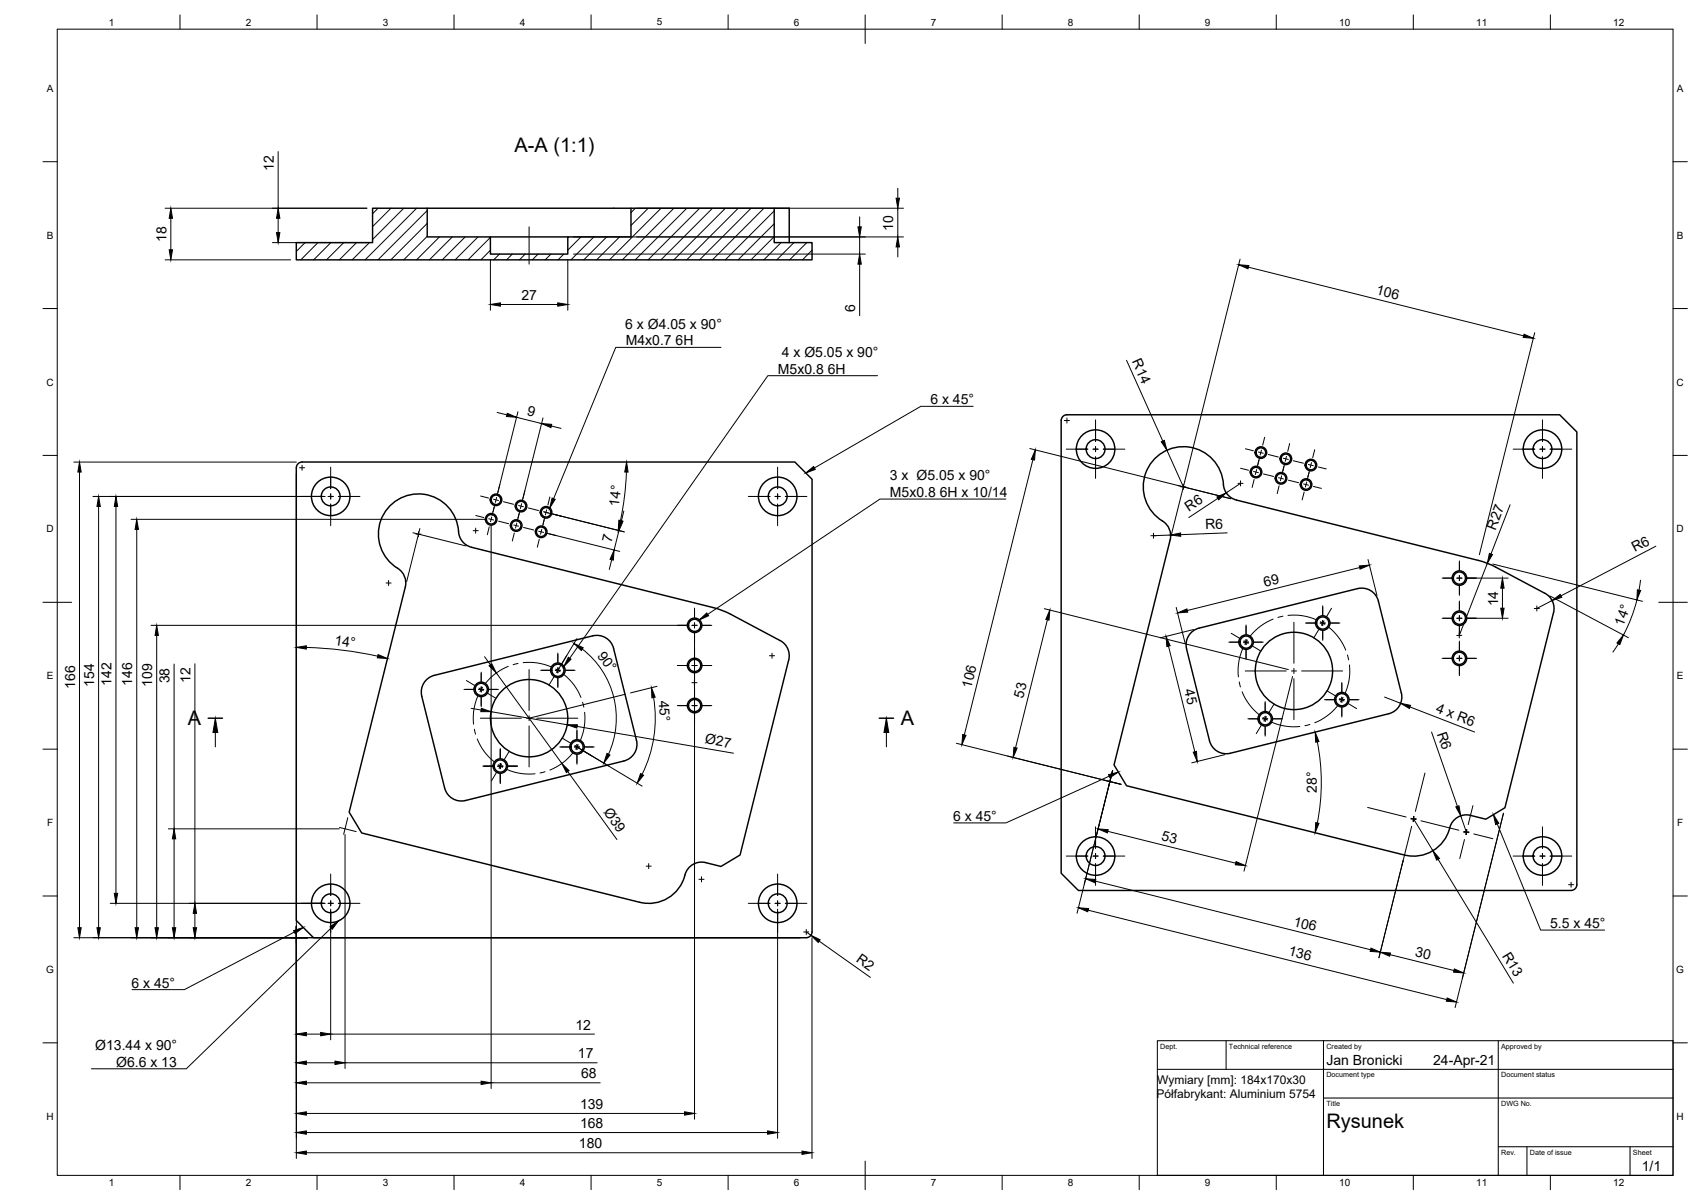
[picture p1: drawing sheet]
<svg xmlns="http://www.w3.org/2000/svg" width="594mm" height="420mm" viewBox="0 0 594 420" stroke-linecap="round" stroke-linejoin="round" font-family="sans-serif">
<!-- layer: Visible -->
<g fill="none" stroke="#000" stroke-width=".51">
<path d="M149.1 72.7h71.1M270.2 72.7h5.3v12M103.4 84.7h26.6v-12h19.1v10h22.1v6h27v-6h22v-10h50v12h13.2v6h-180zM171.2 82.7h27M104 161.8l1.4-.6h172l6 6v158a2.04 2.04 0 0 1-2 2h-172l-6-6v-158zM431.6 174.5a6.4 6.4 0 0 1-4.7-6.9 14 14 0 0 0-22.1-9.1 14 14 0 0 0 1.7 23.8 6 6 0 0 1 1.9 6.1l-19.5 78.5 4.3 7.3 97.1 24.2a13.2 13.2 0 0 0 16-10.4 6 6 0 0 1 7-3.5l5.3 1.4 6.7-4 16.9-68.1a6 6 0 0 0-2.9-6.8l-18-9.5-3.8-1.5-86-21.5M272.3 223.5a6 6 0 0 1 3 6.8l-17 68.1-6.6 4-5.4-1.4a6.3 6.3 0 0 0-7.6 5.8 13 13 0 0 1-15.4 8.1l-97.1-24.2-4.3-7.3 19.6-78.5a6.4 6.4 0 0 0-3.9-7.4 14 14 0 0 1 2.3-23.7 14 14 0 0 1 20.3 12.6 6 6 0 0 0 4.4 4.6l85.9 21.5 3.9 1.5 17.9 9.5M416 220.5l2.5-1.3 55.4-13.8a6 6 0 0 1 7.2 4.4l8 32a6 6 0 0 1-4.4 7.3l-55.2 13.8a6 6 0 0 1-7.3-4.4l-8-32a6 6 0 0 1 1.8-6zM155.2 275l-8-32a6 6 0 0 1 4.4-7.3l55.3-13.8a6 6 0 0 1 7.3 4.4l7.9 32a6 6 0 0 1-4.3 7.2l-55.3 13.9a6 6 0 0 1-7.3-4.4M548.4 310.7a2 2 0 0 0 2-2v-158l-6-6h-172a2 2 0 0 0-2 2v158l6 6h172"/>
<circle cx="382.4" cy="156.7" r="3.3"/>
<circle cx="382.4" cy="156.7" r="6.7"/>
<circle cx="440.1" cy="157.9" r="1.66"/>
<circle cx="440.1" cy="157.9" r="2.02"/>
<circle cx="538.4" cy="156.7" r="3.3"/>
<circle cx="538.4" cy="156.7" r="6.7"/>
<circle cx="115.4" cy="173.2" r="3.3"/>
<circle cx="115.4" cy="173.2" r="6.7"/>
<circle cx="173.1" cy="174.4" r="1.66"/>
<circle cx="173.1" cy="174.4" r="2.02"/>
<circle cx="181.9" cy="176.6" r="1.66"/>
<circle cx="181.9" cy="176.6" r="2.02"/>
<circle cx="190.6" cy="178.8" r="1.66"/>
<circle cx="190.6" cy="178.8" r="2.02"/>
<circle cx="271.5" cy="173.2" r="3.3"/>
<circle cx="271.5" cy="173.2" r="6.7"/>
<circle cx="438.4" cy="164.7" r="1.66"/>
<circle cx="438.4" cy="164.7" r="2.02"/>
<circle cx="447.1" cy="166.9" r="1.66"/>
<circle cx="447.1" cy="166.9" r="2.02"/>
<circle cx="448.8" cy="160.1" r="1.66"/>
<circle cx="448.8" cy="160.1" r="2.02"/>
<circle cx="455.9" cy="169.1" r="1.66"/>
<circle cx="455.9" cy="169.1" r="2.02"/>
<circle cx="457.6" cy="162.3" r="1.66"/>
<circle cx="457.6" cy="162.3" r="2.02"/>
<circle cx="171.4" cy="181.2" r="1.66"/>
<circle cx="171.4" cy="181.2" r="2.02"/>
<circle cx="180.2" cy="183.4" r="1.66"/>
<circle cx="180.2" cy="183.4" r="2.02"/>
<circle cx="188.9" cy="185.6" r="1.66"/>
<circle cx="188.9" cy="185.6" r="2.02"/>
<circle cx="242.5" cy="218.2" r="2.53"/>
<circle cx="242.5" cy="218.2" r="2.13"/>
<circle cx="461.7" cy="217.4" r="2.53"/>
<circle cx="461.7" cy="217.4" r="2.13"/>
<circle cx="509.4" cy="215.7" r="2.53"/>
<circle cx="509.4" cy="201.7" r="2.53"/>
<circle cx="509.4" cy="201.7" r="2.13"/>
<circle cx="509.4" cy="215.7" r="2.13"/>
<circle cx="194.7" cy="233.9" r="2.53"/>
<circle cx="194.7" cy="233.9" r="2.13"/>
<circle cx="242.5" cy="232.2" r="2.53"/>
<circle cx="242.5" cy="232.2" r="2.13"/>
<circle cx="434.9" cy="224.1" r="2.53"/>
<circle cx="434.9" cy="224.1" r="2.13"/>
<circle cx="451.6" cy="234.1" r="13.5"/>
<circle cx="509.4" cy="229.7" r="2.53"/>
<circle cx="509.4" cy="229.7" r="2.13"/>
<circle cx="168" cy="240.6" r="2.53"/>
<circle cx="168" cy="240.6" r="2.13"/>
<circle cx="184.7" cy="250.6" r="13.5"/>
<circle cx="242.5" cy="246.2" r="2.53"/>
<circle cx="242.5" cy="246.2" r="2.13"/>
<circle cx="441.6" cy="250.8" r="2.53"/>
<circle cx="441.6" cy="250.8" r="2.13"/>
<circle cx="468.4" cy="244.2" r="2.53"/>
<circle cx="468.4" cy="244.2" r="2.13"/>
<circle cx="174.6" cy="267.3" r="2.53"/>
<circle cx="174.6" cy="267.3" r="2.13"/>
<circle cx="201.4" cy="260.7" r="2.53"/>
<circle cx="201.4" cy="260.7" r="2.13"/>
<circle cx="382.4" cy="298.7" r="3.3"/>
<circle cx="382.4" cy="298.7" r="6.7"/>
<circle cx="538.4" cy="298.7" r="3.3"/>
<circle cx="538.4" cy="298.7" r="6.7"/>
<circle cx="115.4" cy="315.2" r="3.3"/>
<circle cx="115.4" cy="315.2" r="6.7"/>
<circle cx="271.5" cy="315.2" r="3.3"/>
<circle cx="271.5" cy="315.2" r="6.7"/>
</g>
<!-- layer: Border -->
<g fill="none" stroke="#000" stroke-width=".35">
<path d="M20 10.2h564v400h-564zM62.8 5.2v5M110.7 5.2v5M158.5 5.2v5M206.3 5.2v5M254.1 5.2v5M302 5.2v10M349.8 5.2v5M397.6 5.2v5M445.5 5.2v5M493.3 5.2v5M541.1 5.2v5"/>
<path d="M15 56.4h5M584 56.4h5M15 107.7h5M584 107.7h5M15 158.9h5M584 158.9h5M15 210.2h10M579 210.2h10M15 261.4h5M584 261.4h5M15 312.7h5M584 312.7h5"/>
<path d="M15 363.9h5M584 363.9h5M62.8 410.2v5M110.7 410.2v5M158.5 410.2v5M206.3 410.2v5M254.1 410.2v5M302 405.2v10M349.8 410.2v5M397.6 410.2v5M445.5 410.2v5M493.3 410.2v5"/>
<path d="M541.1 410.2v5"/>
</g>
<!-- layer: TitleBlock -->
<path d="M404 363.2h180v47h-180zM404 373.2h180M428 363.2v10M462 363.2v47M523 363.2v47M462 383.2h122M523 400.2h61M533 400.2v10M569 400.2v10" fill="none" stroke="#000" stroke-width=".36"/>
<!-- layer: Hatching -->
<g fill="none" stroke="#000" stroke-width=".35">
<path d="M132 72.7l-2 1.9M136.5 72.7l-6.5 6.4M140.9 72.7l-10.9 10.9M145.4 72.7l-18 18M149.1 73.5l-17.2 17.2M149.1 78l-12.7 12.7M221.8 72.7l-1.6 1.5M226.3 72.7l-6.1 6M230.7 72.7l-18 18M235.2 72.7l-18 18M239.7 72.7l-18 18M244.2 72.7l-18 18"/>
<path d="M248.7 72.7l-18 18M253.2 72.7l-18 18M257.7 72.7l-18 18M262.2 72.7l-18 18M266.7 72.7l-18 18M270.2 73.6l-17 17.1M270.2 78.1l-12.6 12.6M106.5 84.7l-3.1 3M111 84.7l-6 6M115.5 84.7l-6 6M120 84.7l-6 6M124.5 84.7l-6.1 6"/>
<path d="M128.9 84.7l-6 6M149.1 82.5l-8.2 8.2M153.4 82.7l-8 8M157.9 82.7l-8 8M162.4 82.7l-8 8M166.9 82.7l-8 8M171.2 82.8l-7.8 7.9M171.2 87.3l-3.3 3.4M174.3 88.7l-2 2M178.8 88.7l-2 2M183.3 88.7l-2 2M187.8 88.7l-2 2"/>
<path d="M192.3 88.7l-2 2M196.8 88.7l-2 2M198.3 82.7l-.1 .1M202.8 82.7l-4.6 4.6M207.3 82.7l-8 8M211.8 82.7l-8 8M216.3 82.7l-8 8M270.2 82.6l-8.1 8.1M272.6 84.7l-6 6M277.1 84.7l-6 6M281.6 84.7l-6 6M283.4 87.3l-3.3 3.4"/>
</g>
<!-- layer: Annotations -->
<path d="M72.7 250.6h5M306.9 250.6h5" fill="none" stroke="#000" stroke-width=".51"/>
<path d="M251.7 121.2h-36.8l-21.7 52.8M306.3 131.1h-38.3l-69.1 98.6M339.7 141.8h-18.3l-37.1 21.5M351.1 174.2h-44l-60.1 40.2M75.2 255.6v5M309.4 255.6v5M387.2 270.9l-36.1 16.3h-18.2M522.6 287.5l15.2 37.1h22.3M102.7 325.3l-38.4 20.1h-18.2M115.6 323.9l-50.6 49.1h-33.1" fill="none" stroke="#000" stroke-width=".35"/>
<path d="M192.7 173.8l1.1 .4-1.9 3.1zM281.2 165.1l2.8-2.3 .6 1zM244.1 216.3l2.6-2.4 .6 1zM198.4 229.4l.9 .6-2.5 2.6zM75.2 250.6l.8 5h-1.7zM309.4 250.6l.8 5h-1.7zM386.9 270.3l3.5-.9-3 2zM521.3 284.3l1.8 3-1 .4zM102.5 324.8l3.4-1.1-2.9 2.1zM115.2 323.4l2.9-2-2.1 2.9z" fill="#000" stroke="#000" stroke-width=".35"/>
<!-- layer: Center Lines -->
<g fill="none" stroke="#000" stroke-width=".35">
<path d="M184.7 79.2v13M371.5 146.7h1.8M372.2 156.7h7.5M372.4 145.9v1.7M381.5 156.7h1.8M382.4 146.5v7.6M382.4 155.9v1.7M382.4 159.4v7.6M385.1 156.7h7.5M434.7 156.6l2.8 .7M439.2 157.7l1.7 .5M439.7 159.4l-.7 2.7"/>
<path d="M440.3 157.1l-.4 1.7M441.4 152.6l-.7 2.8M442.7 158.6l3.5 .9M448 159.9l1.7 .4M449 159.3l-.4 1.7M450.2 154.8l-.7 2.7M458.9 157l-.7 2.7M528.2 156.7h7.5M537.5 156.7h1.8M538.4 146.5v7.6M538.4 155.9v1.7M538.4 159.4v7.6"/>
<path d="M541.1 156.7h7.5M104.5 163.2h1.8M105.2 173.2h7.6M105.4 162.3v1.8M114.5 173.2h1.8M115.4 163v7.6M115.4 172.3v1.8M115.4 175.9v7.6M118.1 173.2h7.5M166.1 179.9l2.7 .7M167.8 173.1l2.7 .7M172.3 174.2l1.7 .5"/>
<path d="M172.8 175.9l-1 3.9M173.3 173.6l-.4 1.7M174.5 169.1l-.7 2.8M175.7 175.1l3.6 .9M181 176.4l1.7 .4M181.5 178.1l-1 3.9M182.1 175.8l-.5 1.7M183.2 171.3l-.7 2.7M184.4 177.3l3.6 .9M189.7 178.6l1.8 .4M190.8 177.9l-.4 1.8M191.9 173.4l-.7 2.8"/>
<path d="M193.2 179.5l2.7 .6M261.2 173.2h7.6M270.5 173.2h1.8M271.4 163v7.6M271.4 172.3v1.8M271.4 175.9v7.6M274.1 173.2h7.5M412.1 169.9h1.8M413 169v1.8M432.1 168.7h1.8M433 167.8v1.8M433 163.4l2.8 .7"/>
<path d="M437.5 164.5l1.8 .5M437.7 167.3l-.7 2.8M438.6 163.9l-.4 1.7M439.4 160.5l-.7 2.8M441 165.4l3.5 .9M446.3 166.7l1.7 .4M446.5 169.5l-.7 2.8M447.3 166.1l-.4 1.7M448.5 161.6l-1 3.9M449.7 167.6l3.6 .8M451.4 160.8l3.6 .8M455 168.9l1.7 .4"/>
<path d="M455.2 171.7l-.7 2.8M456.1 168.2l-.5 1.8M456.7 162.1l1.7 .4M457.2 163.7l-1 4M457.8 161.4l-.5 1.8M458.4 169.8l2.8 .6M460.1 163l2.8 .6M145.2 186.4h1.8M146.1 185.5v1.8M165.1 185.2h1.8M166 184.3v1.8M170.6 181l1.7 .5"/>
<path d="M170.8 183.8l-.7 2.8M171.6 180.4l-.4 1.7M174 181.9l3.6 .9M179.3 183.2l1.7 .4M179.5 186l-.7 2.8M180.4 182.5l-.5 1.8M182.8 184.1l3.5 .9M188 185.4l1.8 .4M188.2 188.2l-.6 2.7M189.1 184.7l-.4 1.8M190.2 180.2l-.9 4M191.5 186.2l2.7 .7"/>
<path d="M401.7 186.9h1.8M402.6 186.1v1.8M509.4 195.7v3.4M134.7 203.5h1.8M135.6 202.6v1.7M236.4 218.2h3.4M241.5 218.2h1.8M242.4 212.2v3.4M242.4 217.3v1.8M245.1 218.2h3.4M434.9 218.1v3.3M444.4 216a19.5 19.5 0 0 0-7.9 5.9"/>
<path d="M447.8 215l-1.7 .5M449.6 214.8a19.5 19.5 0 0 1 9.7 1.4M451.6 217.1v14.4M455.7 217.4h3.3M460.3 219.7l-1.7 2.9M460.8 217.4h1.8M460.9 217l1.5 .9M461.7 211.4v3.3M461.7 216.5v1.8M462.2 216.7l-1 1.5M463.9 218.9a19.7 19.7 0 0 1 5.8 8M464.4 217.4h3.3"/>
<path d="M464.8 212.3l-1.7 2.8M503.4 201.7h3.3M503.4 215.8h3.3M508.5 201.7h1.8M508.5 215.8h1.8M509.4 200.9v1.7M509.4 204.4v3.4M509.4 209.7v3.4M509.4 214.8v1.8M509.4 218.4v3.4M512.1 201.7h3.3M512.1 215.8h3.3"/>
<path d="M535.5 212.3h1.8M536.4 211.5v1.7M162.8 237.5l2.9 1.7M168 234.6v3.3M168 239.7v1.8M168.4 239.8l-.9 1.6M177.4 232.5a19.3 19.3 0 0 0-7.9 5.9M180.8 231.5l-1.7 .5M182.6 231.2a19.3 19.3 0 0 1 9.7 1.5M184.7 233.6v14.3M188.7 233.9h3.3M193.3 236.2l-1.7 2.9"/>
<path d="M193.8 233.9h1.8M194 233.5l1.5 .9M194.7 227.9v3.3M194.7 233v1.8M194.7 236.6v3.3M195.2 233.2l-.9 1.5M196.9 235.5a19.3 19.3 0 0 1 5.9 7.9M197.4 233.9h3.3M197.8 228.7l-1.7 2.9M236.4 232.2h3.4M241.5 238.2h1.8M241.5 232.2h1.8"/>
<path d="M242.4 220.9v3.4M242.4 226.2v3.4M242.4 231.4v1.7M242.4 234.9v4.2M245.1 232.2h3.4M268.6 228.8h1.8M269.5 227.9v1.8M428.9 224.1h3.3M429.8 221l2.8 1.7M432.5 238l.5 1.7M433.7 226.5a19.5 19.5 0 0 0-1.4 9.7M434 224.1h1.8"/>
<path d="M434.2 223.6l1.5 1M434.6 234.1h14.4M434.9 223.2v1.8M434.9 226.8v3.3M435.4 223.3l-.9 1.6M437.2 225.5l2.9 1.7M437.6 224.1h3.3M450.7 234.1h1.8M451.6 233.2v1.8M451.6 236.8v14.3M454.3 234.1h14.4M461.7 220.1v3.4"/>
<path d="M468.4 238.2v3.3M470.3 228.6l.4 1.7M471 232.1a19.5 19.5 0 0 1-1.4 9.7M503.4 229.7h3.3M508.5 221.7h1.7M508.5 229.7h1.8M509.4 220.8v1.8M509.4 223.7v3.4M509.4 228.9v1.7M509.4 232.4v3.4M512.1 229.7h3.3M161.9 240.6h3.4"/>
<path d="M165.6 254.5l.4 1.7M166.6 257.9a19.3 19.3 0 0 0 5.8 7.9M166.8 243a19.2 19.2 0 0 0-1.5 9.7M167.1 240.6h1.7M167.2 240.1l1.5 .9M167.7 250.6h14.3M168 243.3v3.3M170.3 242l2.8 1.7M170.6 240.6h3.4M183.8 250.6h1.8M184.7 249.7v1.8M184.7 253.3v14.3"/>
<path d="M187.3 250.6h14.4M196.2 257.6l2.9 1.7M201.4 254.7v3.3M201.4 259.8v1.8M201.9 259.9l-1 1.5M203.3 245.1l.5 1.7M204.1 248.6a19.8 19.8 0 0 1-1.5 9.7M236.4 246.2h3.4M241.5 246.2h1.8M242.4 240.2v3.4M242.4 245.3v1.8M242.4 248.9v3.4"/>
<path d="M245.1 246.2h3.4M433.6 241.4a19.5 19.5 0 0 0 5.8 7.9M435.6 250.8h3.3M440.2 253.2l-1.7 2.8M440.7 250.8h1.8M440.8 250.4l1.6 .9M441.6 244.8v3.4M441.6 250v1.8M441.6 253.5v3.4M442.1 250.1l-1 1.5M444 252.1a19.5 19.5 0 0 0 9.7 1.4M444.3 250.8h3.3"/>
<path d="M444.7 245.7l-1.7 2.9M457.2 252.8l-1.7 .4M462.3 244.2h3.4M463.2 241.1l2.9 1.7M466.8 246.4a19.7 19.7 0 0 1-7.9 5.8M467.5 244.2h1.7M467.6 243.7l1.5 .9M468.4 243.3v1.8M468.4 246.9v3.3M468.8 243.4l-.9 1.5M470.7 245.6l2.8 1.7M471 244.2h3.4"/>
<path d="M168.6 267.4h3.4M173.2 269.6l-1.7 2.9M173.7 267.4h1.8M173.9 266.9l1.5 .9M174.6 261.3v3.4M174.6 266.4v1.8M174.6 270v3.4M175.1 266.6l-.9 1.5M177 268.6a19.2 19.2 0 0 0 9.8 1.4M177.3 267.4h3.4M177.7 262.2l-1.7 2.8M190.2 269.3l-1.7 .4"/>
<path d="M195.4 260.7h3.3M199.9 262.9a19.3 19.3 0 0 1-8 5.8M200.5 260.7h1.8M200.6 260.2l1.6 .9M201.4 263.4v3.3M203.7 262.1l2.8 1.7M204.1 260.7h3.3M497.4 269.8l-3.4 13.4M372.2 298.7h7.5M381.5 298.7h1.8M382.4 288.5v7.6M382.4 297.9v1.7"/>
<path d="M385.1 298.7h7.5M477.4 281.8l13.4 3.3M492.5 285.8h1.8M492.5 285.6l1.8 .4M492.7 288.4l-3.3 13.4M493.4 284.9v1.8M493.6 284.9l-.4 1.7M496 286.4l13.2 3.3M510.9 290.4h1.8M511 290.2l1.7 .4M511.2 293l-1.7 6.6M511.8 289.5v1.8"/>
<path d="M512 289.5l-.4 1.7M514.1 281.2l-1.6 6.6M514.4 291l6.6 1.7M528.2 298.7h7.5M537.5 298.7h1.8M538.4 288.5v7.6M538.4 297.9v1.7M541.1 298.7h7.5M105.2 315.2h7.6M114.5 315.2h1.8M115.4 305v7.5M115.4 314.3v1.8"/>
<path d="M115.4 317.9v7.6M118.1 315.2h7.5M225.5 302.3h1.8M226.4 301.4v1.7M244 306.9h1.7M244.9 306v1.8M261.2 315.2h7.6M270.5 315.2h1.8M271.4 305v7.5M271.4 314.3v1.8M271.4 317.9v7.6M274.1 315.2h7.5"/>
<path d="M382.4 301.4v7.6M538.4 301.4v7.6M547.5 308.7h1.8M548.4 307.8v1.8M280.5 325.2h1.8M281.4 324.3v1.8"/>
</g>
<!-- layer: Dimensions -->
<g fill="none" stroke="#000" stroke-width=".35">
<path d="M97.1 52.9v19.8M57.6 72.7h70.5M59.6 76.2v11M97.1 76.2v5M222.2 72.7h93.2M300.1 75.7v3.5M313.4 65.7v3.5M313.4 72.7v10M57.6 90.7h43.8M95.1 84.7h33M171.2 90.7v17.6M198.2 90.7v17.6"/>
<path d="M200.2 82.7h115.2M200.2 88.7h101.8M300.1 82.7v6M300.1 92.2v18M313.4 86.2v3.5M432.8 90.4l-23.9 96.1M435.8 93.2l96 24M174.7 106.3h20M535.7 116.1l-19.3 77.5M393.2 125.7l12.7 28.2M173.5 143.9l3.4 .9M180.3 145.6l8.7 2.2"/>
<path d="M180.8 143.7l-7.2 28.8M189.5 145.9l-7.2 28.8M192.4 148.7l3.4 .8M359.5 156.5l70.1 17.5M407.3 157.1l5.7 12.8M25.8 161.2h77.6M27.7 164.7v159M32.4 173.2h81M34.4 176.7v147M40.5 176.7v135M103.4 165.2v239.1M189.9 178.6l28.1 7"/>
<path d="M217.7 178.4l-.8 3.4M218.7 164.7l-.8 9.2-1.3 7.8M360.5 160.4l-23.9 96.1M425.1 173.9l-10.1 6.7M433 168.7l-5 3.3M527.1 176.1l-6.7 17.2M45.7 181.2h123.7M47.7 184.7v139M144.1 185.9l18.5 4.6M146.6 184.4l-4.7 18.6M171.4 183.2v196.7M190.8 186.1l25.5 6.3"/>
<path d="M213.5 195.3l-.8 3.4M216 185.1l-1.6 6.8M408.6 186.7l-6 .2M428.3 185.9l-16.2 .7M474.6 198.1l-60.2 14.9M477.5 195.3l3.1 12.5M519.2 196.6l-9.8 25.1M521 196.8l52.3 13M578 190.6l-33.1 17.3M52.7 218.2h187.7M364.5 212.4l85.2 21.3M365.6 216.3l-11.1 44.6"/>
<path d="M410.5 212l3.2 12.5M416.6 219.7l-11.5 2.9M511.4 201.7h15M511.4 215.8h15M524.4 205.3v6.9M541 208l27.4 14.5M541.7 209.6l-5.3 2.7M571.4 209.4l-2.2 6.8-2.5 5.4M572.6 202.5l-.5 3.4M54.7 221.7v102M60.8 231.7v57.5M68 231.6v83.6"/>
<path d="M107 225.9a131.5 131.5 0 0 1 24.9 3.1M169.1 229.2l2.1 2.8M173.2 234.8l22.9 31.6M201.4 222.8l-7 11.7M203.3 226.5a30.4 30.4 0 0 1 9.1 36.7M229.3 239.5l-9.2 2.3M242.4 220.2v170.4M407.9 225.5l9.1 36.8M451.2 236.1l-17 67.9M564.9 224.6l-1.9 3M164.5 247.2l3.4 .6M171.4 248.3l26.6 4.6"/>
<path d="M201.4 253.5l54.6 9.3M228.1 243.4a44 44 0 0 1-4 26.8M333.8 259.4l57.5 14.3-5.9-1.4M459.8 258.9a72.6 72.6 0 0 1 0 28.3M483.3 243.2l5.6 2.2M492.1 246.7l22.6 8.8M499.7 255.5l9 25.9M198.2 269.3l17.1 23.7M200.8 260.3l23.3 14M386.9 274.7l1.5-5.8-12.5 49.8M427.5 263.4l-11.5 2.8M58.8 289.2h59.6"/>
<path d="M60.8 292.7v31M118.5 288.8l5.8 1.4M120.4 291.2v81.7M121.4 285.3l-1.4 5.9M386.7 290.1l44.6 11.1M493.4 285.8l6.7 11.1M502 299.9l26.2 43.2M509.9 284.7l1.9 5.7M524.8 283.8l-16.9 67.8M38.5 315.2h74.9M68 318.7v5M115.4 317.2v45.7"/>
<path d="M271.4 317.2v80M379.8 317.6l125.2 31.2M382.3 307.5l96.1 23.9M489.8 300.3l-8.5 33.9M25.8 327.2h253.6M281.4 325.2l1.7 1.2M283.4 327.2v77.1M285.9 328.4l17.9 12.7M485.2 333.1l22.3 5.6M106.9 370.9h10M106.9 360.9h5M106.9 377.9h61"/>
<path d="M115.4 360.9h92.1M120.4 370.9h88M171.4 377.9h38.1M106.9 395.2h161M106.9 388.6h132M106.9 402.3h173"/>
</g>
<g fill="#000" stroke="#000" stroke-width=".35">
<path d="M59.6 72.7l.6 3.5h-1.1zM97.1 72.7l.6 3.5h-1.2zM299.5 79.2h1.1l-.5 3.5zM312.8 69.2h1.1l-.5 3.5zM59.1 87.2h1.1l-.6 3.5zM96.5 81.2h1.2l-.6 3.5zM300.1 88.7l.5 3.5h-1.1zM313.4 82.7l.5 3.5h-1.1zM432.4 92.4l3.5 .3-.3 1.1zM171.2 106.3l3.5-.6v1.1zM194.7 105.7l3.5 .6-3.5 .5zM532 116.6l3.2 1.4-3.5-.2z"/>
<path d="M177.1 144.2l3.2 1.4-3.5-.2zM189 147.8l3.6 .3-.3 1.1zM405.3 154.2l1.1-.5 .9 3.4zM27.7 161.2l.6 3.5h-1.1zM34.4 173.2l.6 3.5h-1.2zM40.5 173.2l.6 3.5h-1.2zM218.7 161.2l.5 3.5h-1.1zM361.4 157l-.3 3.5-1.1-.2zM424.8 173.4l3.2-1.4-2.6 2.4zM47.7 181.2l.6 3.5h-1.1zM214.4 191.9l-.3 3.6-1.2-.3zM216.3 181.6l1.2 .3-1.5 3.2z"/>
<path d="M216 181.5l1.1 .3-1.3 3.3zM408.6 186.7l3.5-.7v1.2zM474.5 197.5l3.5-.3-3.3 1.4zM519.9 193.1l1.1 .4-1.8 3.1zM366.4 212.9l-.2 3.5-1.2-.2zM411 213.9l3.3-1.4 .3 1.1zM524.4 201.7l.6 3.6h-1.2zM523.8 212.2h1.2l-.6 3.6zM541.7 209.6l2.9-2.2 .5 1zM571.5 205.8l1.2 .3-1.3 3.3zM54.7 218.2l.6 3.5h-1.2zM103.4 225.9l3.5-.5v1.1z"/>
<path d="M132 228.4l3.3 1.4-3.6-.2zM170.7 232.3l1-.6 1.5 3.1zM200.3 224.6l3.3 1.4-.7 1zM407 222.1l1.4 3.2-1.1 .3zM566.7 221.6l-1.3 3.3-1-.5zM168 247.2l3.4 1.1h-3.6zM198 252.9h3.5l-.2 1.2zM227.4 240l1.3 3.3-1.2 .2zM336 256.3l1.2 .3-1.5 3.3zM459 255.5l1.4 3.3-1.1 .2zM488.9 245.4l3.5 .7-.5 1.1zM196.1 266.4l2.5 2.5-.9 .7z"/>
<path d="M211.9 262.9l1 .6-2.1 2.8zM223.6 270l1 .5-2.2 2.8zM353.9 260.8l1.1 .3-1.4 3.2zM416.5 262.5l1.1-.3 .3 3.5zM60.8 289.2l.5 3.5h-1.1zM383.3 289.3l3.5 .2-.3 1.2zM459.3 287.1l1.1 .2-1.4 3.3zM500.1 296.9l2.4 2.7-1 .6zM508.1 281.6l1.1-.4 .7 3.5zM39.9 311.7h1.2l-.6 3.5zM68 315.2l.6 3.5h-1.2zM376.4 316.8l3.6 .3-.3 1.1z"/>
<path d="M378.9 306.6l3.6 .3-.3 1.2zM431.4 300.7l3.3 1.4-3.5-.3zM27.2 323.7h1.1l-.6 3.5zM33.8 323.7h1.2l-.6 3.5zM47.2 323.7h1.1l-.6 3.5zM54.1 323.7h1.2l-.6 3.5zM60.2 323.7h1.1l-.5 3.5zM67.4 323.7h1.2l-.6 3.5zM283.1 326.4l3.2 1.5-.7 1zM478.5 330.9l3.3 1.4-3.5-.3zM481.8 332.3l3.5 .3-.2 1.1zM507.6 338.1l3.3 1.4-3.5-.2z"/>
<path d="M505.1 348.3l3.3 1.4-3.6-.3zM103.4 370.9l3.5-.6v1.2zM103.4 360.9l3.5-.6v1.2zM103.4 377.9l3.5-.6v1.2zM111.9 360.3l3.5 .6-3.5 .6zM116.9 370.3l3.5 .6-3.5 .6zM167.9 377.3l3.5 .6-3.5 .6zM103.4 395.2l3.5-.5v1.1zM103.4 388.6l3.5-.6v1.1zM238.9 388l3.5 .6-3.5 .5zM267.9 394.7l3.5 .5-3.5 .6zM103.4 402.3l3.5-.6v1.1z"/>
<path d="M279.9 401.7l3.5 .6-3.5 .5z"/>
</g>
<!-- layer: Sketch1 -->
<path d="M218.1 242.3l-33.4 8.3" fill="none" stroke="#000" stroke-width=".36"/>
<g font-size="7">
<text x="179.6" y="53">A-A (1:1)</text>
<text x="65.5" y="253.1">A</text>
<text x="314.4" y="253.1">A</text>
<text x="463" y="393.7">Rysunek</text>
</g>
<g font-size="4.9">
<text x="95.6" y="59.6" transform="rotate(-90 95.6 59.6)">12</text>
<text x="311.8" y="80.5" transform="rotate(-90 311.8 80.5)">10</text>
<text x="58.1" y="84.5" transform="rotate(-90 58.1 84.5)">18</text>
<text x="182" y="104.8">27</text>
<text x="480.1" y="102.7" transform="rotate(14 480.1 102.7)">106</text>
<text x="298.5" y="108.9" transform="rotate(-90 298.5 108.9)">6</text>
<text x="218.2" y="114.7">6 x Ø4.05 x 90°</text>
<text x="218.4" y="120.5">M4x0.7</text>
<text x="235.8" y="120.5">6H</text>
<text x="272.9" y="124.6">4 x Ø5.05 x 90°</text>
<text x="271.5" y="130.4">M5x0.8</text>
<text x="288.9" y="130.4">6H</text>
<text x="395" y="126.1" transform="rotate(66 395 126.1)">R14</text>
<text x="324.7" y="141.1">6 x 45°</text>
<text x="183.7" y="144.9" transform="rotate(14 183.7 144.9)">9</text>
<text x="310.6" y="167.6">3 x Ø5.05 x 90°</text>
<text x="310.6" y="173.5">M5x0.8</text>
<text x="328" y="173.5">6H x 10/14</text>
<text x="216" y="176.8" transform="rotate(-83 216 176.8)">14°</text>
<text x="415" y="178.7" transform="rotate(-33 415 178.7)">R6</text>
<text x="420.8" y="184.7" transform="rotate(-2 420.8 184.7)">R6</text>
<text x="522" y="185.2" transform="rotate(-69 522 185.2)">R27</text>
<text x="213.4" y="189.5" transform="rotate(-76 213.4 189.5)">7</text>
<text x="570.6" y="192.7" transform="rotate(-28 570.6 192.7)">R6</text>
<text x="441.5" y="204.7" transform="rotate(-14 441.5 204.7)">69</text>
<text x="522.9" y="211.6" transform="rotate(-90 522.9 211.6)">14</text>
<text x="566.6" y="218.7" transform="rotate(-69 566.6 218.7)">14°</text>
<text x="116.6" y="225" transform="rotate(7 116.6 225)">14°</text>
<text x="208.3" y="228.8" transform="rotate(54 208.3 228.8)">90°</text>
<text x="32.9" y="239.7" transform="rotate(-90 32.9 239.7)">154</text>
<text x="39" y="239.4" transform="rotate(-90 39 239.4)">142</text>
<text x="46.2" y="239.4" transform="rotate(-90 46.2 239.4)">146</text>
<text x="53.1" y="239.7" transform="rotate(-90 53.1 239.7)">109</text>
<text x="59.2" y="238.5" transform="rotate(-90 59.2 238.5)">38</text>
<text x="66.5" y="238.3" transform="rotate(-90 66.5 238.3)">12</text>
<text x="26.2" y="240.3" transform="rotate(-90 26.2 240.3)">166</text>
<text x="230" y="244.5" transform="rotate(87 230 244.5)">45°</text>
<text x="339" y="240.4" transform="rotate(-76 339 240.4)">106</text>
<text x="357.1" y="243.8" transform="rotate(-76 357.1 243.8)">53</text>
<text x="413.3" y="241" transform="rotate(76 413.3 241)">45</text>
<text x="500.9" y="248.4" transform="rotate(21 500.9 248.4)">4 x R6</text>
<text x="501.5" y="256" transform="rotate(71 501.5 256)">R6</text>
<text x="245.9" y="259.4" transform="rotate(10 245.9 259.4)">Ø27</text>
<text x="459.7" y="276.6" transform="rotate(-90 459.7 276.6)">28°</text>
<text x="210.5" y="283.5" transform="rotate(54 210.5 283.5)">Ø39</text>
<text x="332.7" y="286.5">6 x 45°</text>
<text x="405.2" y="293.1" transform="rotate(14 405.2 293.1)">53</text>
<text x="451.2" y="323" transform="rotate(14 451.2 323)">106</text>
<text x="541.1" y="323.9">5.5 x 45°</text>
<text x="298.6" y="335.5" transform="rotate(35 298.6 335.5)">R2</text>
<text x="449.5" y="333.4" transform="rotate(14 449.5 333.4)">136</text>
<text x="493.7" y="333.7" transform="rotate(14 493.7 333.7)">30</text>
<text x="524.3" y="333.5" transform="rotate(59 524.3 333.5)">R13</text>
<text x="45.9" y="344.6">6 x 45°</text>
<text x="200.8" y="359.4">12</text>
<text x="33.3" y="366.3">Ø13.44 x 90°</text>
<text x="201.7" y="369.4">17</text>
<text x="463" y="371.7">Jan Bronicki</text>
<text x="500.2" y="371.7">24-Apr-21</text>
<text x="40.6" y="372.3">Ø6.6 x 13</text>
<text x="202.8" y="376.3">68</text>
<text x="202.5" y="387">139</text>
<text x="202.5" y="393.7">168</text>
<text x="202.1" y="400.7">180</text>
<text x="573.1" y="408.8">1/1</text>
</g>
<g font-size="4.2">
<text x="403.6" y="383.3">Półfabrykant: Aluminium 5754</text>
<text x="403.9" y="378.2">Wymiary [mm]: 184x170x30</text>
</g>
<g font-size="3.5">
<text x="37.9" y="8.9">1</text>
<text x="85.8" y="8.9">2</text>
<text x="133.6" y="8.9">3</text>
<text x="181.4" y="8.9">4</text>
<text x="229.3" y="8.9">5</text>
<text x="277.1" y="8.9">6</text>
<text x="324.9" y="8.9">7</text>
<text x="372.7" y="8.9">8</text>
<text x="420.6" y="8.9">9</text>
<text x="467.4" y="8.9">10</text>
<text x="515.3" y="8.9">11</text>
<text x="563.1" y="8.9">12</text>
<text x="16.3" y="32">A</text>
<text x="585.3" y="32">A</text>
<text x="16.3" y="83.3">B</text>
<text x="585.3" y="83.3">B</text>
<text x="16.2" y="134.6">C</text>
<text x="585.2" y="134.6">C</text>
<text x="16.2" y="185.8">D</text>
<text x="585.2" y="185.8">D</text>
<text x="16.3" y="237">E</text>
<text x="585.3" y="237">E</text>
<text x="16.4" y="288.3">F</text>
<text x="585.4" y="288.3">F</text>
<text x="16.1" y="339.6">G</text>
<text x="585.1" y="339.6">G</text>
<text x="16.2" y="390.8">H</text>
<text x="585.2" y="390.8">H</text>
<text x="37.9" y="413.9">1</text>
<text x="85.8" y="413.9">2</text>
<text x="133.6" y="413.9">3</text>
<text x="181.4" y="413.9">4</text>
<text x="229.3" y="413.9">5</text>
<text x="277.1" y="413.9">6</text>
<text x="324.9" y="413.9">7</text>
<text x="372.7" y="413.9">8</text>
<text x="420.6" y="413.9">9</text>
<text x="467.4" y="413.9">10</text>
<text x="515.3" y="413.9">11</text>
<text x="563.1" y="413.9">12</text>
</g>
<g font-size="2.5">
<text x="405" y="366">Dept.</text>
<text x="429" y="366">Technical reference</text>
<text x="463" y="366">Created by</text>
<text x="524" y="366">Approved by</text>
<text x="463" y="376">Document type</text>
<text x="524" y="376">Document status</text>
<text x="463" y="386">Title</text>
<text x="524" y="386">DWG No.</text>
<text x="524" y="403">Rev.</text>
<text x="534" y="403">Date of issue</text>
<text x="570" y="403">Sheet</text>
</g>
</svg>
